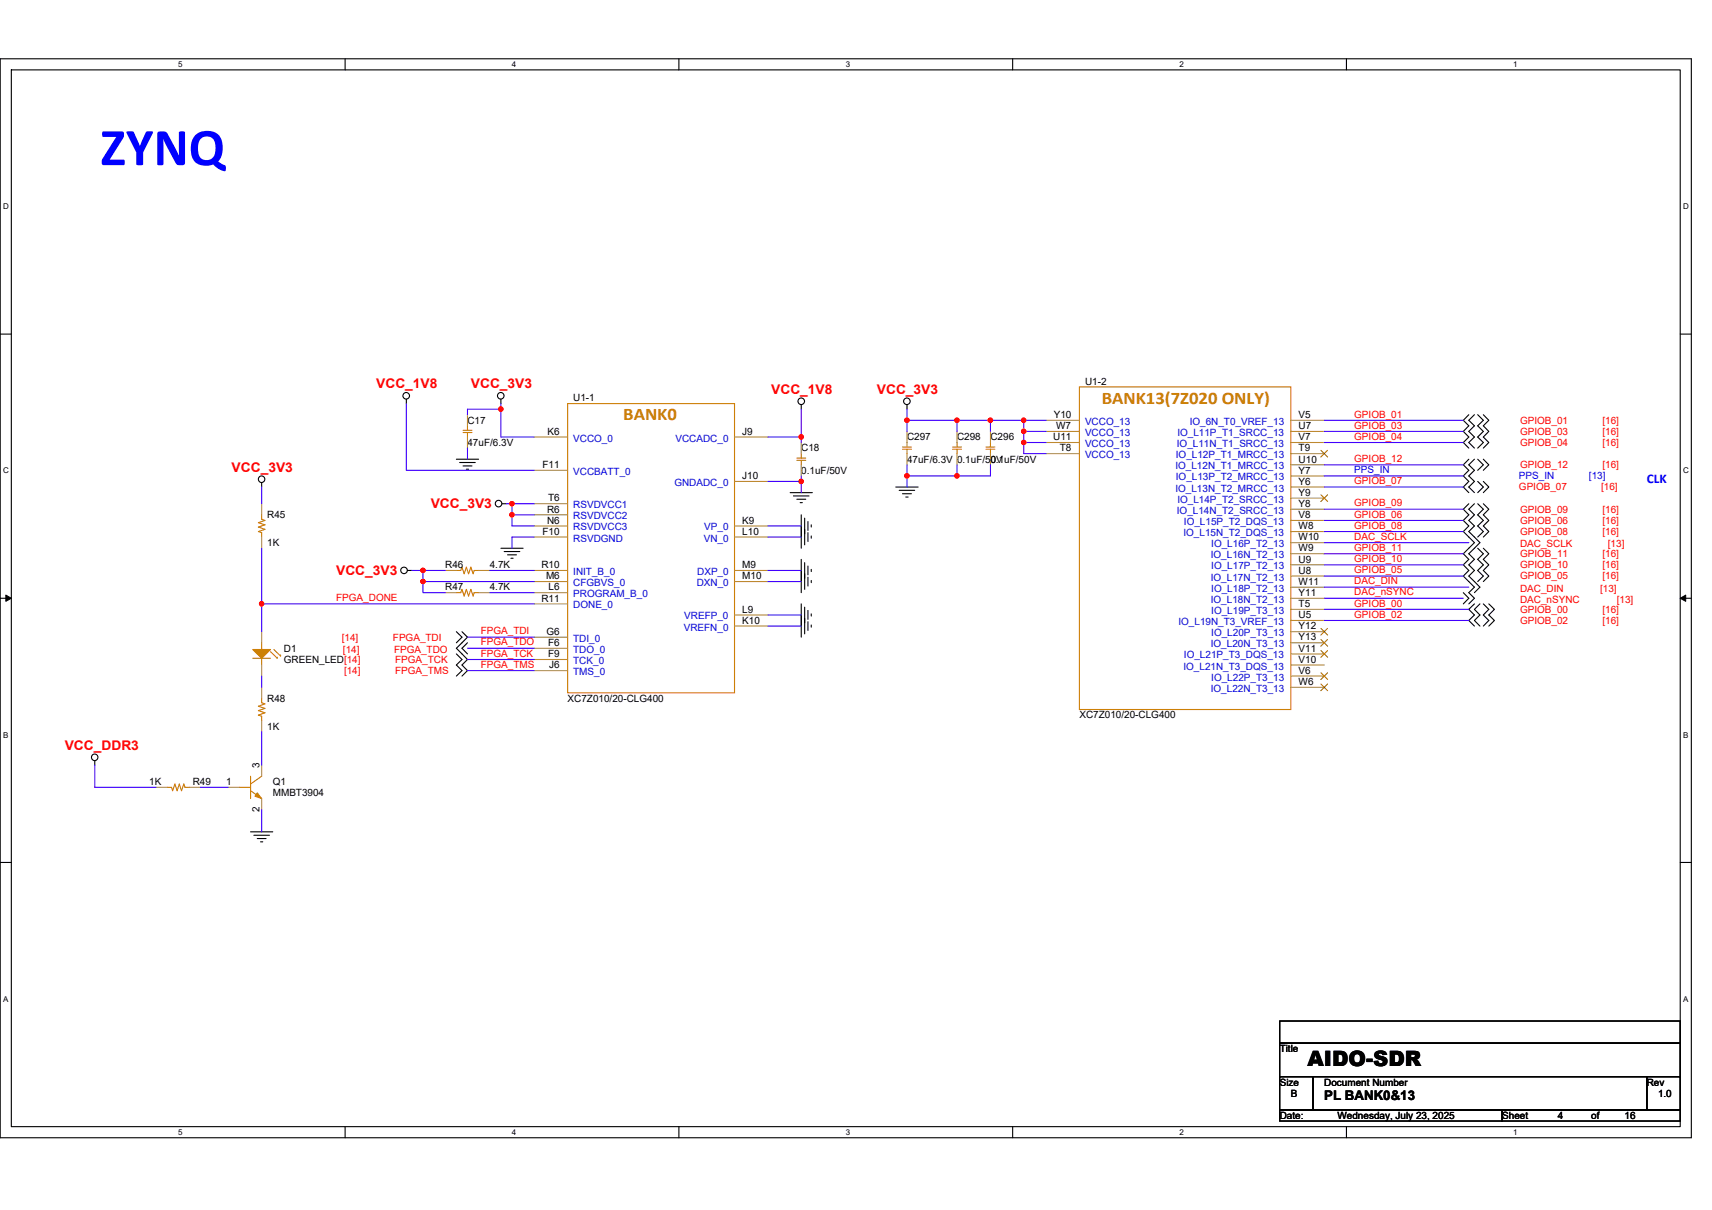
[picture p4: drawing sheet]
<svg xmlns="http://www.w3.org/2000/svg" width="297mm" height="210mm" viewBox="0 0 297 210" stroke-linecap="round" stroke-linejoin="round" font-family="sans-serif">
<path d="M0 10.2h293.5v187.2h-293.5zM2 12.1h289.5v183.4h-289.5z" fill="none" stroke="#000" stroke-width=".19"/>
<g fill="#fff">
<path d="M30.9 10.4h.8v1.6h-.8z"/>
<path d="M30.9 195.7h.8v1.6h-.8z"/>
</g>
<path d="M59.9 10.2v1.9M59.9 195.5v1.9" fill="none" stroke="#000" stroke-width=".19"/>
<g fill="#fff">
<path d="M88.8 10.4h.8v1.6h-.8z"/>
<path d="M88.8 195.7h.8v1.6h-.8z"/>
</g>
<path d="M117.8 10.2v1.9M117.8 195.5v1.9" fill="none" stroke="#000" stroke-width=".19"/>
<g fill="#fff">
<path d="M146.7 10.4h.8v1.6h-.8z"/>
<path d="M146.7 195.7h.8v1.6h-.8z"/>
</g>
<path d="M175.7 10.2v1.9M175.7 195.5v1.9" fill="none" stroke="#000" stroke-width=".19"/>
<g fill="#fff">
<path d="M204.7 10.4h.7v1.6h-.7z"/>
<path d="M204.7 195.7h.7v1.6h-.7z"/>
</g>
<path d="M233.6 10.2v1.9M233.6 195.5v1.9" fill="none" stroke="#000" stroke-width=".19"/>
<g fill="#fff">
<path d="M262.6 10.4h.7v1.6h-.7z"/>
<path d="M262.6 195.7h.7v1.6h-.7z"/>
<path d="M.5 35.1h1v1.5h-1z"/>
<path d="M292 35.1h1v1.5h-1z"/>
<path d="M.5 80.9h1v1.5h-1z"/>
<path d="M292 80.9h1v1.5h-1z"/>
</g>
<path d="M0 58h2M291.5 58h2" fill="none" stroke="#000" stroke-width=".19"/>
<g fill="#fff">
<path d="M.5 126.7h.9v1.6h-.9z"/>
<path d="M292 126.7h.9v1.6h-.9z"/>
</g>
<path d="M0 103.8h2M291.5 103.8h2" fill="none" stroke="#000" stroke-width=".19"/>
<path d="M1 103.3l1 .5-1 .6zM291.5 103.8l1-.5v1.1z" fill="#000" stroke="#000" stroke-width=".17"/>
<g fill="#fff">
<path d="M.5 172.6h.9v1.5h-.9z"/>
<path d="M292 172.6h.9v1.5h-.9z"/>
</g>
<g fill="none" stroke="#000" stroke-width=".19">
<path d="M70.5 69.3v.7M79.2 79.7h3.8M86.9 69.3v.7M139 70.2v.8M157.4 70.2v.8M254.8 72l-.9 .9 .9 1-.9 1 .9 .9-.9 1 .9 1M254.8 79.7l-.9 1 .9 .9-.9 1 .9 .9-.9 1 .9 1M255.8 72l-1 .9 1 1-1 1 1 .9-1 1 1 1M255.8 79.7l-1 1 1 .9-1 1 1 .9-1 1 1 1M256.4 72l1 .9-1 1 1 1-1 .9 1 1-1 1M256.4 79.7l1 1-1 .9M257.4 72l.9 .9-.9 1 .9 1-.9 .9 .9 1-.9 1"/>
<path d="M257.4 79.7l.9 1-.9 .9M45.4 83.8v.7M70.7 99h.8M79.8 80.3h2.7M80.3 80.9h1.6M80.9 81.4h.4M86.9 95.1h3.9M87.1 87.4h.8M87.5 95.7h2.7M88.1 96.3h1.5M88.6 96.9h.4M137.1 85.5h3.8"/>
<path d="M137.7 86.1h2.7M138.3 86.6h1.5M138.8 87.2h.4M139 89.3v3.9M139 91.3v3.8M139 97.1v3.8M139 99v3.8M139.6 89.9v2.7M139.6 91.9v2.7M139.6 97.6v2.8M139.6 99.6v2.7M140.2 90.5v1.6"/>
<path d="M140.2 92.4v1.6M140.2 98.2v1.6M140.8 91.1v.4M140.8 93v.4M140.8 98.8v.4M155.4 84.5h3.9M156 85.1h2.7M156.6 85.7h1.5M157.2 86.3h.4M254.8 87.4l-.9 1 .9 .9-.9 1 .9 1-.9 .9 1.9 2-1.9 1.9 .9 1-.9 .9 .9 1-.9 1 1.9 1.9-1 .9 1 1-1 1M255.8 87.4l-1 1 1 .9-1 1 1 1-1 .9 2 2-2 1.9 1 1-1 .9 1 1-1 1 2 1.9-1 .9M256.4 87.4l1 1-1 .9 1 1-1 1 1 .9-1 1"/>
<path d="M256.4 95.1l1 1-1 1 1 .9-1 1 1 1-1 .9M256.4 83.5l1 1-1 1M257.4 87.4l.9 1-.9 .9 .9 1-.9 1 .9 .9-.9 1M257.4 95.1l.9 1-.9 1 .9 .9-.9 1 .9 1-.9 .9M257.4 83.5l.9 1-.9 1M79.2 113.5l1 .9-1 1 1 1-1 .9M79.2 109.6l1 1-1 .9M80.2 109.6l.9 1-1.9 1.9 1.9 1.9-.9 1 .9 1-.9 .9M81.1 111.5l-.9 1 .9 1M139 104.8v3.8M139 106.7v3.9M139.6 105.4v2.7"/>
<path d="M139.6 107.3v2.7M140.2 100.2v1.5M140.2 105.9v1.6M140.2 107.9v1.5M140.8 100.7v.4M140.8 106.5v.4M140.8 108.5v.3M253.9 102.8l.9 1-.9 1M255.8 104.8l-1 .9 1 1-1 1 1 .9M256.8 104.8l-1 .9 1 1-1 1 1 .9M257.4 104.8l.9 .9-.9 1 .9 1-.9 .9M258.3 104.8l1 .9-1 1 1 1-1 .9"/>
<path d="M16.4 132v.8M0 149.7h2M43.5 144.4h3.8M44 144.9h2.8M44.6 145.5h1.6M45.2 146.1h.4M291.5 149.7h2M222 177.2h69.5v3.8h-69.5zM222 181h69.5v5.8h-69.5zM222 186.8h5.8v5.8h-5.8zM222 192.6h38.6v1.9h-38.6zM227.8 186.8h57.9v5.8h-57.9z"/>
<path d="M260.6 192.6h30.9v1.9h-30.9zM285.7 186.8h5.8v5.8h-5.8z"/>
<circle cx="70.5" cy="68.7" r=".57"/>
<circle cx="86.9" cy="68.7" r=".57"/>
<circle cx="139" cy="69.6" r=".57"/>
<circle cx="157.4" cy="69.6" r=".57"/>
<circle cx="45.4" cy="83.2" r=".57"/>
<circle cx="70.1" cy="99" r=".57"/>
<circle cx="86.5" cy="87.4" r=".57"/>
<circle cx="16.4" cy="131.4" r=".57"/>
</g>
<g fill="none" stroke="#cc8006" stroke-width=".19">
<path d="M80.3 74.7h1.6M80.3 75.1h1.6M81.1 73.9v.8M81.1 75.1v.7M98.5 70h28.9v50.2h-28.9zM138.3 79.5h1.5M138.3 79.9h1.5M139 78.7v.8M139 79.9v.8M156.6 77.6h1.5M156.6 78h1.5M157.4 76.8v.8"/>
<path d="M157.4 78v.7M165.3 77.6h1.5M165.3 78h1.5M166 76.8v.8M166 78v.7M171.1 77.6h1.5M171.1 78h1.5M171.8 76.8v.8M171.8 78v.7M187.3 67.1h36.7v56h-36.7zM45.4 89.3v.8l.6 .2-1.2 .4 1.2 .4-1.2 .4 1.2 .4-1.2 .3 .6 .2v.8M79.2 99h.7l.3-.6 .3 1.2 .4-1.2 .4 1.2 .4-1.2 .4 1.2 .2-.6h.7"/>
<path d="M43.9 114.2h3M45.4 111.5v1.2M45.4 114.2v1.2M46.9 113.1l1.2 1.1v-.2M47.5 112.7l1.2 1.2v-.2M79.2 102.8h.7l.3-.5 .3 1.1 .4-1.1 .4 1.1 .4-1.1 .4 1.1 .2-.6h.7M29 136.6h.8l.1 .6 .4-1.1 .4 1.1 .4-1.1 .4 1.1 .4-1.1 .2 .5h.7M41.5 136.6h2M43.5 134.7v3.9M43.5 137.2l1.9 1.4M45.4 134.7l-1.9 1.4M45.4 121.2v.8l.6 .2-1.2 .4 1.2 .3-1.2 .4 1.2 .4-1.2 .4 .6 .2v.8"/>
</g>
<g fill="none" stroke="#a84" stroke-width=".19">
<path d="M81.1 72v1.9M81.1 75.8v2M92.7 75.8h5.8M127.4 75.8h5.8M139 76.8v1.9M157.4 74.9v1.9M157.4 78.7v2M166 74.9v1.9M166 78.7v2M171.8 74.9v1.9M171.8 78.7v2M181.5 72.9h5.8"/>
<path d="M181.5 74.9h5.8M181.5 76.8h5.8M181.5 78.7h5.8M224 72.9h5.8M224 74.9h5.8M224 76.8h5.8M224 78.7h5.8M45.4 93.2v1.9M45.4 87.4v1.9M77.3 99h1.9M83 99h2M92.7 81.6h5.8"/>
<path d="M92.7 93.2h5.8M92.7 91.3h5.8M92.7 89.3h5.8M92.7 99h5.8M92.7 87.4h5.8M127.4 99h5.8M127.4 83.5h5.8M127.4 93.2h5.8M127.4 91.3h5.8M139 80.7v1.9M224 80.7h5.8M224 82.6h5.8"/>
<path d="M224 84.5h5.8M224 86.4h5.8M224 88.4h5.8M224 90.3h5.8M224 92.2h5.8M224 94.2h5.8M224 96.1h5.8M224 98h5.8M224 100h5.8M45.4 115.4v1.9M45.4 109.6v1.9M45.4 119.3v1.9"/>
<path d="M77.3 102.8h1.9M83 102.8h2M92.7 104.8h5.8M92.7 100.9h5.8M92.7 102.8h5.8M92.7 114.4h5.8M92.7 116.4h5.8M92.7 110.6h5.8M92.7 112.5h5.8M127.4 106.7h5.8M127.4 100.9h5.8M127.4 108.6h5.8"/>
<path d="M224 101.9h5.8M224 103.8h5.8M224 105.7h5.8M224 107.7h5.8M224 109.6h5.8M224 111.5h5.8M224 113.5h5.8M224 115.4h5.8M224 117.3h5.8M224 119.3h5.8M27.1 136.6h1.9M32.8 136.6h2"/>
<path d="M39.6 136.6h1.9M45.4 138.6v1.9M45.4 132.8v1.9M45.4 125.1v1.9"/>
</g>
<g fill="#cc8006" stroke="#cc8006" stroke-width=".19">
<path d="M44.6 137.6l.8 1-1.2-.4z" fill-rule="evenodd"/>
<path d="M43.9 112.7h3l-1.5 1.5z" fill-rule="evenodd"/>
</g>
<g fill="none" stroke="#804000" stroke-width=".17">
<path d="M229.2 78.1l1.2 1.2M230.3 78.1l-1.1 1.2M229.2 85.9l1.2 1.1M230.3 85.9l-1.1 1.1M229.2 109.1l1.2 1.1M229.2 111l1.2 1.1M229.2 112.9l1.2 1.2M229.2 116.8l1.2 1.1M229.2 118.7l1.2 1.2M230.3 109.1l-1.1 1.1M230.3 111l-1.1 1.1M230.3 112.9l-1.1 1.2"/>
<path d="M230.3 116.8l-1.1 1.1M230.3 118.7l-1.1 1.2"/>
</g>
<g fill="none" stroke="#4200ff" stroke-width=".19">
<path d="M70.5 70v11.6h22.2M81.1 77.8v1.9M86.9 70v1M86.9 71v4.8h5.8M86.9 71h-5.8v1M133.2 75.8h5.8M139 71v4.8M139 75.8v1M157.4 72.9h8.6M157.4 71v1.9M157.4 72.9v2M166 72.9v2"/>
<path d="M166 72.9h5.8M171.8 72.9v2M171.8 72.9h5.8M177.6 74.9v1.9M177.6 74.9h3.9M177.6 76.8v1.9h3.9M177.6 72.9v2M177.6 76.8h3.9M177.6 72.9h3.9M229.8 72.9h24.1M229.8 76.8h24.1M229.8 74.9h24.1"/>
<path d="M45.4 95.1v9.7M45.4 84.5v2.9M71.5 99h1.9M73.4 99v1.9M73.4 99h3.9M85 99h7.7M87.9 87.4h.9M88.8 87.4h3.9M88.8 89.3h3.9M88.8 89.3v2h3.9M88.8 87.4v1.9M92.7 93.2h-3.9v1.9"/>
<path d="M133.2 99h5.8M133.2 83.5h5.8M133.2 93.2h5.8M133.2 91.3h5.8M139 82.6v.9M139 83.5v2M157.4 80.7v1.9M157.4 82.6v1.9M157.4 82.6h8.6M166 80.7v1.9M171.8 80.7v1.9h-5.8M229.8 90.3h24.1"/>
<path d="M229.8 88.4h24.1M229.8 92.2h24.1M229.8 96.1h24.1M229.8 84.5h24.1M229.8 98h24.1M229.8 100h24.1M229.8 80.7h24.1M229.8 82.6h24.1M229.8 94.2h25M45.4 104.8h47.3M45.4 117.3v2M45.4 104.8v4.8"/>
<path d="M73.4 100.9h19.3M73.4 100.9v1.9h3.9M81.1 110.6h11.6M81.1 112.5h11.6M81.1 114.4h11.6M81.1 116.4h11.6M85 102.8h7.7M133.2 108.6h5.8M133.2 106.7h5.8M133.2 100.9h5.8M229.8 103.8h24.1M229.8 101.9h25"/>
<path d="M229.8 105.7h25M229.8 107.7h25M16.4 132.8v3.8h10.7M34.8 136.6h4.8M45.4 127v5.8M45.4 140.5v3.9"/>
</g>
<g fill="#f00" stroke="#f00" stroke-width=".19">
<circle cx="88.8" cy="89.3" r=".38"/>
<circle cx="88.8" cy="87.4" r=".38"/>
<circle cx="73.4" cy="99" r=".38"/>
<circle cx="73.4" cy="100.9" r=".38"/>
<circle cx="86.9" cy="71" r=".38"/>
<circle cx="139" cy="83.5" r=".38"/>
<circle cx="139" cy="75.8" r=".38"/>
<circle cx="177.6" cy="76.8" r=".38"/>
<circle cx="166" cy="72.9" r=".38"/>
<circle cx="157.4" cy="72.9" r=".38"/>
<circle cx="177.6" cy="74.9" r=".38"/>
<circle cx="177.6" cy="72.9" r=".38"/>
<circle cx="171.8" cy="72.9" r=".38"/>
<circle cx="157.4" cy="82.6" r=".38"/>
<circle cx="166" cy="82.6" r=".38"/>
<circle cx="45.4" cy="104.8" r=".38"/>
</g>
<text font-size="9.2" fill="#00f" x="17.4" y="28.7">ZYNQ</text>
<text font-size="3.7" x="226.9" y="185.1">AIDO-SDR</text>
<g font-size="3.1" fill="#cc8006">
<text x="191.2" y="70.1">BANK13(7Z020 ONLY)</text>
<text x="108.1" y="73">BANK0</text>
</g>
<g font-size="2.3" fill="#f00">
<text x="65.3" y="67.4">VCC_1V8</text>
<text x="81.7" y="67.4">VCC_3V3</text>
<text x="133.8" y="68.3">VCC_1V8</text>
<text x="152.1" y="68.3">VCC_3V3</text>
<text x="40.2" y="81.8">VCC_3V3</text>
<text x="74.7" y="88.2">VCC_3V3</text>
<text x="58.3" y="99.8">VCC_3V3</text>
<text x="11.2" y="130.1">VCC_DDR3</text>
</g>
<text font-size="2.3" fill="#00f" x="285.7" y="83.8">CLK</text>
<text font-size="2.3" x="229.8" y="190.9">PL BANK0&amp;13</text>
<g font-size="1.7">
<text x="99.5" y="69.7">U1-1</text>
<text x="188.3" y="66.8">U1-2</text>
<text x="81.1" y="73.5">C17</text>
<text x="81.1" y="77.4">47uF/6.3V</text>
<text x="95" y="75.4">K6</text>
<text x="128.8" y="75.4">J9</text>
<text x="157.4" y="76.4">C297</text>
<text x="166" y="76.4">C298</text>
<text x="171.8" y="76.4">C296</text>
<text x="182.7" y="76.4">U11</text>
<text x="182.8" y="72.5">Y10</text>
<text x="183.2" y="74.5">W7</text>
<text x="225.3" y="76.4">V7</text>
<text x="225.3" y="74.5">U7</text>
<text x="225.3" y="72.5">V5</text>
<text x="94.1" y="81.2">F11</text>
<text x="128.8" y="83.1">J10</text>
<text x="139" y="78.3">C18</text>
<text x="139" y="82.2">0.1uF/50V</text>
<text x="157.4" y="80.3">47uF/6.3V 0.1uF/50V</text>
<text x="171.8" y="80.3">0.1uF/50V</text>
<text x="183.9" y="78.3">T8</text>
<text x="225.3" y="78.3">T9</text>
<text x="225.3" y="82.2">Y7</text>
<text x="225.3" y="80.3">U10</text>
<text x="46.4" y="89.9">R45</text>
<text x="94.9" y="88.9">R6</text>
<text x="95.1" y="87">T6</text>
<text x="225.3" y="88">Y8</text>
<text x="225.3" y="86">Y9</text>
<text x="225.3" y="84.1">Y6</text>
<text x="225.3" y="89.9">V8</text>
<text x="46.4" y="94.7">1K</text>
<text x="94.1" y="92.8">F10</text>
<text x="94.9" y="90.9">N6</text>
<text x="128.8" y="90.9">K9</text>
<text x="128.8" y="92.8">L10</text>
<text x="225.3" y="91.8">W8</text>
<text x="225.3" y="95.7">W9</text>
<text x="225.3" y="93.8">W10</text>
<text x="77.3" y="98.6">R46</text>
<text x="85" y="98.6">4.7K</text>
<text x="93.9" y="98.6">R10</text>
<text x="94.7" y="100.5">M6</text>
<text x="128.8" y="98.6">M9</text>
<text x="128.8" y="100.5">M10</text>
<text x="225.3" y="99.6">U8</text>
<text x="225.3" y="97.6">U9</text>
<text x="225.3" y="101.5">W11</text>
<text x="77.3" y="102.5">R47</text>
<text x="85" y="102.5">4.7K</text>
<text x="93.9" y="104.4">R11</text>
<text x="95.2" y="102.4">L6</text>
<text x="128.8" y="106.3">L9</text>
<text x="225.3" y="107.3">U5</text>
<text x="225.3" y="103.4">Y11</text>
<text x="225.3" y="105.3">T5</text>
<text x="49.3" y="113.1">D1</text>
<text x="94.8" y="110.2">G6</text>
<text x="95.1" y="112.1">F6</text>
<text x="128.8" y="108.2">K10</text>
<text x="225.3" y="111.1">Y13</text>
<text x="225.3" y="113.1">V11</text>
<text x="225.3" y="109.2">Y12</text>
<text x="49.3" y="115">GREEN_LED[14]</text>
<text x="95.1" y="114">F9</text>
<text x="95.3" y="116">J6</text>
<text x="225.3" y="115">V10</text>
<text x="225.3" y="118.9">W6</text>
<text x="225.3" y="116.9">V6</text>
<text x="46.4" y="121.8">R48</text>
<text x="98.5" y="121.8">XC7Z010/20-CLG400</text>
<text x="187.3" y="124.7">XC7Z010/20-CLG400</text>
<text x="46.4" y="126.6">1K</text>
<text x="25.9" y="136.2">1K</text>
<text x="33.4" y="136.2">R49</text>
<text x="39.2" y="136.2">1</text>
<text x="45" y="133.3" transform="rotate(-90 45 133.3)">3</text>
<text x="47.3" y="136.2">Q1</text>
<text x="45" y="140.9" transform="rotate(-90 45 140.9)">2</text>
<text x="47.3" y="138.2">MMBT3904</text>
<text x="222" y="182.6">Title</text>
<text x="222" y="188.4">Size</text>
<text x="224" y="190.3">B</text>
<text x="229.8" y="188.4">Document Number</text>
<text x="285.7" y="188.4">Rev</text>
<text x="287.7" y="190.3">1.0</text>
<text x="222" y="194.2">Date:</text>
<text x="232.1" y="194.2">Wednesday, July 23, 2025</text>
<text x="260.6" y="194.2">Sheet</text>
<text x="270.3" y="194.2">4</text>
<text x="276.1" y="194.2">of</text>
<text x="281.9" y="194.2">16</text>
</g>
<g font-size="1.7" fill="#00c">
<text x="99.5" y="76.6">VCCO_0</text>
<text x="117.2" y="76.6">VCCADC_0</text>
<text x="188.3" y="73.7">VCCO_13</text>
<text x="188.3" y="75.6">VCCO_13</text>
<text x="188.3" y="77.6">VCCO_13</text>
<text x="204.2" y="77.6">IO_L11N_T1_SRCC_13</text>
<text x="204.3" y="75.6">IO_L11P_T1_SRCC_13</text>
<text x="206.4" y="73.7">IO_6N_T0_VREF_13</text>
<text x="99.5" y="82.4">VCCBATT_0</text>
<text x="188.3" y="79.5">VCCO_13</text>
<text x="203.9" y="81.4">IO_L12N_T1_MRCC_13</text>
<text x="204" y="79.5">IO_L12P_T1_MRCC_13</text>
<text x="204" y="83.4">IO_L13P_T2_MRCC_13</text>
<text x="99.5" y="88.2">RSVDVCC1</text>
<text x="117" y="84.3">GNDADC_0</text>
<text x="203.9" y="85.3">IO_L13N_T2_MRCC_13</text>
<text x="204.2" y="89.2">IO_L14N_T2_SRCC_13</text>
<text x="204.3" y="87.2">IO_L14P_T2_SRCC_13</text>
<text x="99.5" y="94">RSVDGND</text>
<text x="99.5" y="92.1">RSVDVCC3</text>
<text x="99.5" y="90.1">RSVDVCC2</text>
<text x="122.1" y="94">VN_0</text>
<text x="122.2" y="92.1">VP_0</text>
<text x="205.3" y="93">IO_L15N_T2_DQS_13</text>
<text x="205.4" y="91.1">IO_L15P_T2_DQS_13</text>
<text x="210.2" y="95">IO_L16P_T2_13</text>
<text x="99.5" y="99.8">INIT_B_0</text>
<text x="99.5" y="101.7">CFGBVS_0</text>
<text x="120.9" y="101.7">DXN_0</text>
<text x="121" y="99.8">DXP_0</text>
<text x="210.1" y="96.9">IO_L16N_T2_13</text>
<text x="210.1" y="100.8">IO_L17N_T2_13</text>
<text x="210.2" y="98.8">IO_L17P_T2_13</text>
<text x="99.5" y="105.6">DONE_0</text>
<text x="99.5" y="103.6">PROGRAM_B_0</text>
<text x="118.7" y="107.5">VREFP_0</text>
<text x="210.1" y="104.6">IO_L18N_T2_13</text>
<text x="210.2" y="102.7">IO_L18P_T2_13</text>
<text x="210.2" y="106.5">IO_L19P_T3_13</text>
<text x="99.5" y="111.4">TDI_0</text>
<text x="99.5" y="113.3">TDO_0</text>
<text x="118.6" y="109.4">VREFN_0</text>
<text x="204.5" y="108.5">IO_L19N_T3_VREF_13</text>
<text x="210.1" y="112.3">IO_L20N_T3_13</text>
<text x="210.2" y="110.4">IO_L20P_T3_13</text>
<text x="99.5" y="115.2">TCK_0</text>
<text x="99.5" y="117.2">TMS_0</text>
<text x="205.3" y="116.2">IO_L21N_T3_DQS_13</text>
<text x="205.4" y="114.3">IO_L21P_T3_DQS_13</text>
<text x="210.2" y="118.1">IO_L22P_T3_13</text>
<text x="210.1" y="120.1">IO_L22N_T3_13</text>
</g>
<g font-size="1.7" fill="#f00">
<text x="235" y="72.5">GPIOB_01</text>
<text x="235" y="76.3">GPIOB_04</text>
<text x="235" y="74.4">GPIOB_03</text>
<text x="263.7" y="73.5">GPIOB_01</text>
<text x="263.7" y="77.4">GPIOB_04</text>
<text x="263.7" y="75.4">GPIOB_03</text>
<text x="278" y="73.5">[16]</text>
<text x="278" y="77.4">[16]</text>
<text x="278" y="75.4">[16]</text>
<text x="235" y="80.2">GPIOB_12</text>
<text x="263.7" y="81.2">GPIOB_12</text>
<text x="278" y="81.2">[16]</text>
<text x="235" y="89.8">GPIOB_06</text>
<text x="235" y="87.9">GPIOB_09</text>
<text x="235" y="84">GPIOB_07</text>
<text x="263.5" y="85.1">GPIOB_07</text>
<text x="263.7" y="89">GPIOB_09</text>
<text x="277.8" y="85.1">[16]</text>
<text x="278" y="89">[16]</text>
<text x="235" y="91.8">GPIOB_08</text>
<text x="235" y="95.6">GPIOB_11</text>
<text x="235" y="93.7">DAC_SCLK</text>
<text x="263.7" y="90.9">GPIOB_06</text>
<text x="263.7" y="92.8">GPIOB_08</text>
<text x="263.7" y="95">DAC_SCLK</text>
<text x="278" y="90.9">[16]</text>
<text x="278" y="92.8">[16]</text>
<text x="279" y="95">[13]</text>
<text x="235" y="97.5">GPIOB_10</text>
<text x="235" y="99.5">GPIOB_05</text>
<text x="235" y="101.4">DAC_DIN</text>
<text x="263.7" y="96.7">GPIOB_11</text>
<text x="263.7" y="98.6">GPIOB_10</text>
<text x="263.7" y="100.5">GPIOB_05</text>
<text x="278" y="96.7">[16]</text>
<text x="278" y="98.6">[16]</text>
<text x="278" y="100.5">[16]</text>
<text x="58.3" y="104.3">FPGA_DONE</text>
<text x="235" y="103.3">DAC_nSYNC</text>
<text x="235" y="105.3">GPIOB_00</text>
<text x="235" y="107.2">GPIOB_02</text>
<text x="263.7" y="104.6">DAC_nSYNC</text>
<text x="263.7" y="102.7">DAC_DIN</text>
<text x="263.7" y="106.3">GPIOB_00</text>
<text x="277.6" y="102.7">[13]</text>
<text x="278" y="106.3">[16]</text>
<text x="280.5" y="104.6">[13]</text>
<text x="59.3" y="111.2">[14]</text>
<text x="59.5" y="113.3">[14]</text>
<text x="68.2" y="111.2">FPGA_TDI</text>
<text x="68.4" y="113.3">FPGA_TDO</text>
<text x="83.4" y="110.1">FPGA_TDI</text>
<text x="83.4" y="112">FPGA_TDO</text>
<text x="83.4" y="114">FPGA_TCK</text>
<text x="263.7" y="108.3">GPIOB_02</text>
<text x="278" y="108.3">[16]</text>
<text x="59.7" y="116.9">[14]</text>
<text x="68.6" y="116.9">FPGA_TMS</text>
<text x="68.6" y="115">FPGA_TCK</text>
<text x="83.4" y="115.9">FPGA_TMS</text>
</g>
<g font-size="1.7" fill="#00f">
<text x="235" y="82.1">PPS_IN</text>
<text x="263.5" y="83.2">PPS_IN</text>
<text x="275.7" y="83.2">[13]</text>
</g>
<g font-size="1.4">
<text x="30.9" y="11.7">5</text>
<text x="88.8" y="11.7">4</text>
<text x="146.7" y="11.7">3</text>
<text x="204.7" y="11.7">2</text>
<text x="262.6" y="11.7">1</text>
<text x=".5" y="36.3">D</text>
<text x="292" y="36.3">D</text>
<text x=".5" y="82.1">C</text>
<text x="292" y="82.1">C</text>
<text x=".5" y="128">B</text>
<text x="292" y="128">B</text>
<text x=".5" y="173.8">A</text>
<text x="292" y="173.8">A</text>
<text x="30.9" y="197">5</text>
<text x="88.8" y="197">4</text>
<text x="146.7" y="197">3</text>
<text x="204.7" y="197">2</text>
<text x="262.6" y="197">1</text>
</g>
</svg>
